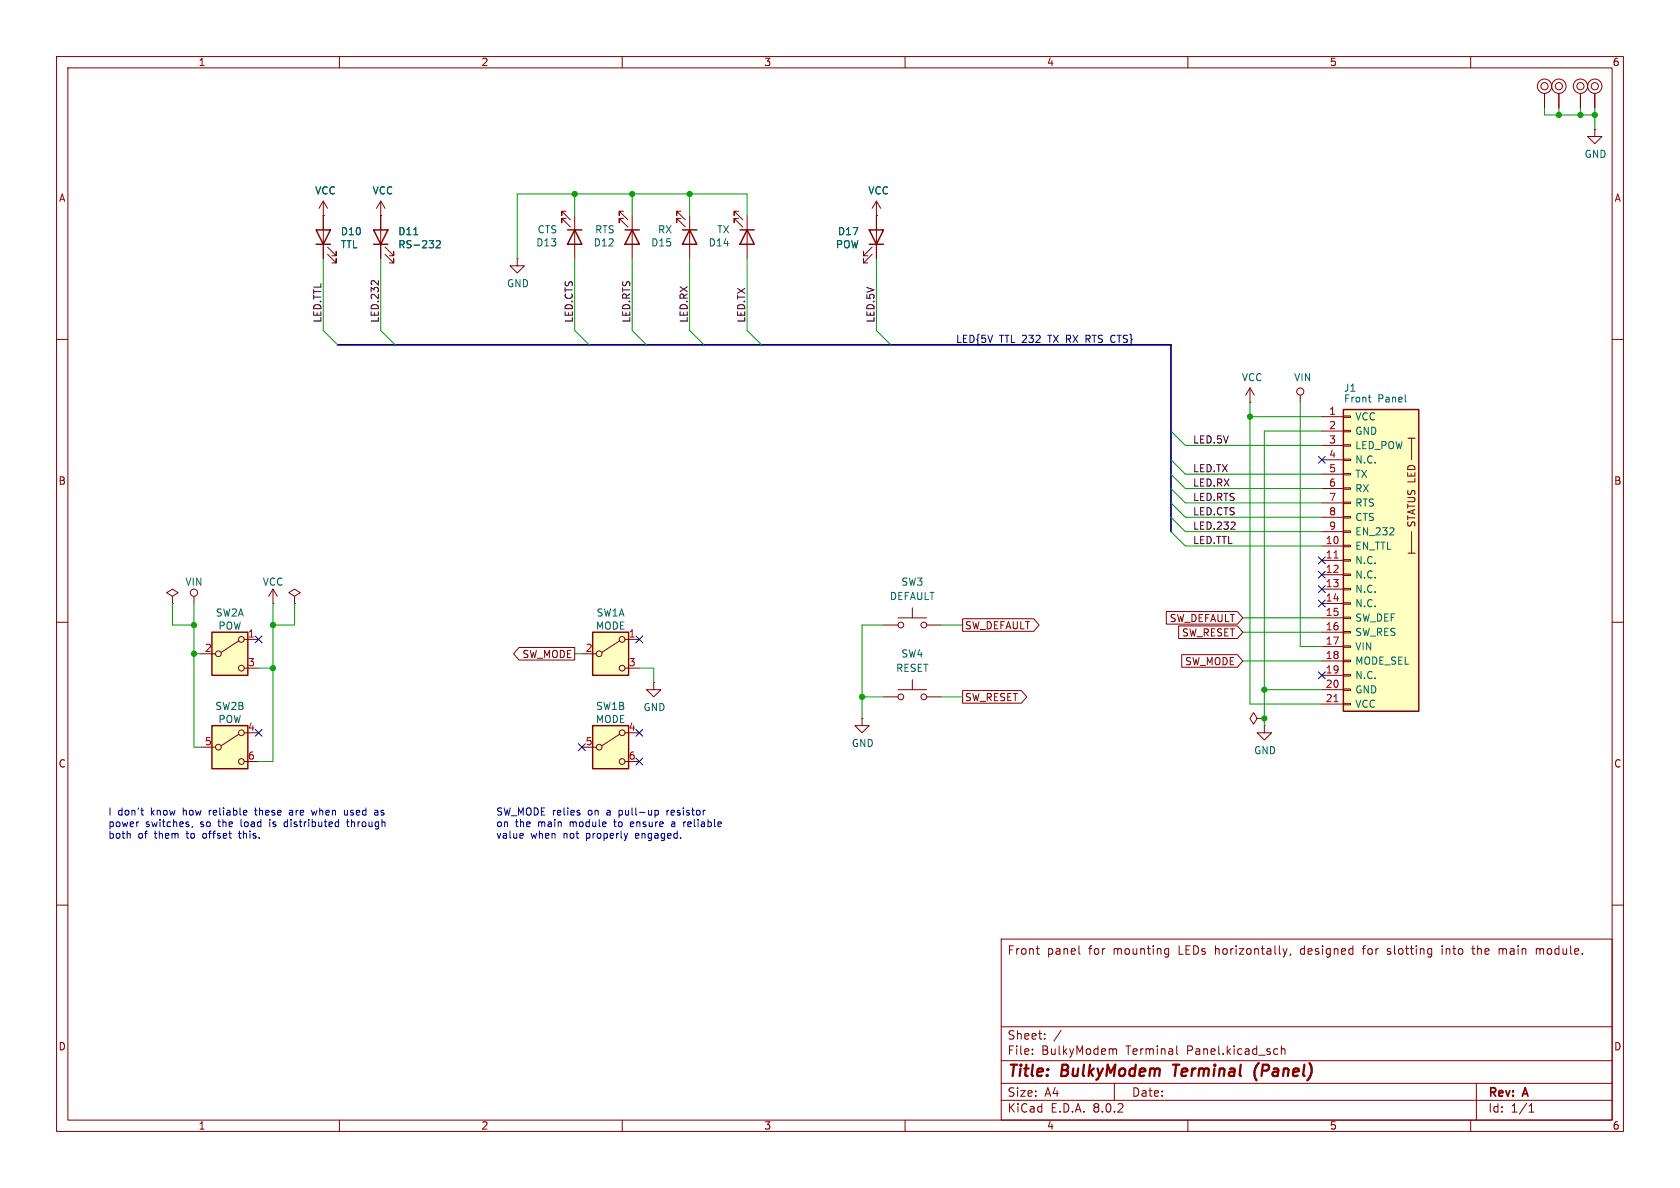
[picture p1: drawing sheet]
<svg xmlns="http://www.w3.org/2000/svg" width="297mm" height="210mm" viewBox="0 0 297 210" stroke-linecap="round" stroke-linejoin="round" font-family="sans-serif">
<g fill="none" stroke="#840000" stroke-width=".18">
<path d="M10 10h277v190h-277zM12 12h273v186h-273zM60 10v2M110 10v2M160 10v2M210 10v2M260 10v2M154.9 38.1h.1M154.9 35.6l-.7 1.2M154.9 35.6v2.5M154.9 35.6l.8 1.2M10 60h2"/>
<path d="M285 60h2M10 110h2M48.3 106.7h.1M48.3 104.1l-.8 1.3M48.3 104.1v2.6M48.3 104.1l.7 1.3M156.2 110.5h2.5M158.7 109.2h5.1M161.3 107.4v1.8M163.8 110.5h2.6M285 110h2M10 160h2"/>
<path d="M285 160h2M177 166h108v32h-108zM183.2 167.7h.5M183.5 168.6l.2 .1M190.7 168.5l.3 .2M206.2 167.7l.4 .1M206.6 168.6l-.4 .1M206.6 167.7v1.2l-.1 .2-.4 .1M226.8 167.7l.4 1M227.2 168.7l-.2 .4-.2 .1M227.5 167.7l-.3 1M228.2 168.6l-.2 .3"/>
<path d="M240.8 167.7h.6M245.2 168.6l.5 .1M245.5 167.7l-.3 .2 .3 .3M255 167.2v.1M255 167.7v1M260.2 167.7h.5M260.4 167.2v1.3l.3 .2M265 167.8l.5-.1 .2 .2M265.7 167.9v.8M265.7 167.8v.1M271.6 167.8l.4-.1 .2 .2M271.6 167.7v1"/>
<path d="M272.2 167.9v.8M272.5 167.7l-.3 .2M60 198v2M110 198v2M160 198v2M177 194.5h108M177 191.5h108M177 187.5h108M177 181.5h108M182.5 186.3v.1M182.5 185.5v.1M184.7 183.6v.1"/>
<path d="M184.7 182.8v.1M187.6 182.1l-1.3 2M196.7 185.6l.3-.2 .3 .1 .1 .9M197 191.5v3M208 184.9v1.3l.2 .2M210 198v2M225.7 185.4l.2 .1M225.9 186.3l-.2 .1M226.5 185.5l.2-.1 .4 .1 .1 .9M226.5 184.9v1.5M260 198v2M261 191.5v6.5"/>
<path d="M270.3 196.6h.9M270.3 195.5l.4-.4v1.5"/>
<circle cx="159.3" cy="110.5" r=".51"/>
<circle cx="163.3" cy="110.5" r=".51"/>
</g>
<path d="M207.4 188.2h1.1M207.9 188.2l-.2 2M222.5 187.9a2.35 2.35 0 0 0-.3 3.1" fill="none" stroke="#840000" stroke-width=".4"/>
<path d="M37.5 111.8h6.3v7.6h-6.3z" fill="#ffffc2"/>
<g fill="none" stroke="#840000" stroke-width=".18">
<path d="M57.1 38.1h.1M57.1 35.6l-.7 1.2M57.1 35.6v10.1M57.1 35.6l.8 1.2M67.3 38.1h.1M67.3 35.6l-.8 1.2M67.3 35.6v10.1M67.3 35.6l.8 1.2M154.9 38.1v7.6M57.9 45l1.5 1.5v-.8v.8h-.7M57.9 43.7l1.5 1.5v-.7v.7h-.7M68.1 45l1.5 1.5v-.8v.8h-.8"/>
<path d="M68.1 43.7l1.5 1.5v-.7v.7h-.8M154.2 45l-1.5 1.5v-.8v.8h.7M154.2 43.7l-1.5 1.5v-.7v.7h.7M35.6 115.6h2.5M42.2 113.3l-3.1 2M43.2 113h2.5M43.2 118.1h2.5M222.2 127l-.6-1-.6 1 .6 1 .6-1h1.3M223.5 128.3v1.2h1.3l-1.3 1.3-1.3-1.3h1.3M223.5 128.3h.1M223.5 127h.1"/>
<circle cx="38.6" cy="115.6" r=".51"/>
<circle cx="42.7" cy="113" r=".51"/>
<circle cx="42.7" cy="118.1" r=".51"/>
</g>
<path d="M55.9 40.6h2.5l-1.3 2.6zM55.9 43.2h2.5M66 40.6h2.6l-1.3 2.6zM66 43.2h2.6M153.7 40.6h2.5l-1.3 2.6zM153.7 43.2h2.5M37.5 111.8h6.3v7.6h-6.3z" fill="none" stroke="#840000" stroke-width=".25"/>
<path d="M73.1 41.5h.8M77.1 42.7l.5-.2 .3 .4-.8 .9h.8" fill="none" stroke="#006464" stroke-width=".18"/>
<path d="M237.5 72.4h13.3v53.3h-13.3z" fill="#ffffc2"/>
<g fill="none" stroke="#840000" stroke-width=".18">
<path d="M273 16.5v2.6M120.4 37.3h-.8v.8v-.8l1.6 1.6M120.4 38.6h-.8v.8v-.8l1.6 1.5M121.9 38.1v7.6M130.6 37.3h-.8v.8v-.8l1.5 1.6M130.6 38.6h-.8v.8v-.8l1.5 1.5M132.1 38.1v7.6M281.9 22.9v1.2h1.3l-1.3 1.3-1.2-1.3h1.2M281.9 22.9h.1M221 71.1h.1M221 68.6l-.8 1.3M221 68.6v2.5"/>
<path d="M221 68.6l.7 1.3M229.9 69.9v1.2M233.7 73.7h3.8M233.7 76.2h3.8M233.7 78.7h3.8M237.5 78.6h1.3v.3h-1.3zM237.5 76.1h1.3v.2h-1.3zM237.5 73.5h1.3v.3h-1.3zM248.9 77.5h1.3M249.6 77.5v3.8M233.7 96.5h3.8M233.7 99.1h3.8"/>
<path d="M233.7 81.3h3.8M233.7 83.8h3.8M233.7 86.4h3.8M233.7 88.9h3.8M233.7 91.4h3.8M233.7 94h3.8M237.5 98.9h1.3v.3h-1.3zM237.5 96.4h1.3v.2h-1.3zM237.5 93.9h1.3v.2h-1.3zM237.5 91.3h1.3v.3h-1.3zM237.5 88.8h1.3v.2h-1.3zM237.5 86.2h1.3v.3h-1.3z"/>
<path d="M237.5 83.7h1.3v.2h-1.3zM237.5 81.2h1.3v.2h-1.3zM248.9 97.8h1.3M249.6 94v3.8M30.5 105.4l1-.6-1-.7-1 .7 1 .6v1.3M30.5 106.7h.1M34.3 105.4v1.3M233.7 101.6h3.8M233.7 104.1h3.8M233.7 106.7h3.8M233.7 109.2h3.8M233.7 111.8h3.8"/>
<path d="M233.7 114.3h3.8M233.7 116.8h3.8M233.7 119.4h3.8M237.5 119.3h1.3v.2h-1.3zM237.5 116.7h1.3v.3h-1.3zM237.5 114.2h1.3v.2h-1.3zM237.5 111.6h1.3v.3h-1.3zM237.5 109.1h1.3v.2h-1.3zM237.5 106.6h1.3v.2h-1.3zM237.5 104h1.3v.3h-1.3zM237.5 101.5h1.3v.2h-1.3zM233.7 121.9h3.8"/>
<path d="M233.7 124.5h3.8M237.5 124.3h1.3v.3h-1.3zM237.5 121.8h1.3v.2h-1.3z"/>
<circle cx="273" cy="15.2" r=".63"/>
<circle cx="273.1" cy="15.2" r="1.27"/>
<circle cx="229.9" cy="69.2" r=".63"/>
<circle cx="34.3" cy="104.8" r=".63"/>
</g>
<path d="M120.6 40.6h2.6M121.9 40.6l1.3 2.6h-2.6zM130.8 40.6h2.5M132.1 40.6l1.2 2.6h-2.5zM237.5 72.4h13.3v53.3h-13.3z" fill="none" stroke="#840000" stroke-width=".25"/>
<path d="M235.8 98.6h.8M235.8 124h.8" fill="none" stroke="#a90000" stroke-width=".18"/>
<path d="M241.9 70.2h.5M242.1 71l.3 .1M248.5 71l.1 .1M245.6 94.6h.8M246.4 93.4v.4" fill="none" stroke="#006464" stroke-width=".18"/>
<path d="M104.8 128.3h6.3v7.6h-6.3z" fill="#ffffc2"/>
<g fill="none" stroke="#840000" stroke-width=".18">
<path d="M275.6 16.5v2.6M279.4 16.5v2.6M281.9 16.5v2.6M91.4 45.7v1.3h1.3l-1.3 1.3-1.2-1.3h1.2M91.4 45.7h.1M52.1 105.4l1-.6-1-.7-1 .7 1 .6v1.3M52.1 106.7h.1M102.9 132.1h2.5M109.5 129.8l-3.1 2M110.5 129.5h2.5M110.5 134.6h2.5M152.4 127v1.3h1.3l-1.3 1.2-1.3-1.2h1.3"/>
<path d="M152.4 127h.1M156.2 123.2h2.5M158.7 121.9h5.1M161.3 120.1v1.8M163.8 123.2h2.6"/>
<circle cx="275.6" cy="15.2" r=".63"/>
<circle cx="275.6" cy="15.2" r="1.27"/>
<circle cx="279.4" cy="15.2" r=".63"/>
<circle cx="279.4" cy="15.2" r="1.27"/>
<circle cx="281.9" cy="15.2" r=".63"/>
<circle cx="281.9" cy="15.2" r="1.27"/>
<circle cx="105.9" cy="132.1" r=".51"/>
<circle cx="110" cy="134.6" r=".51"/>
<circle cx="110" cy="129.5" r=".51"/>
<circle cx="159.3" cy="123.2" r=".51"/>
<circle cx="163.3" cy="123.2" r=".51"/>
</g>
<path d="M104.8 128.3h6.3v7.6h-6.3z" fill="none" stroke="#840000" stroke-width=".25"/>
<path d="M37.5 128.3h6.3v7.6h-6.3z" fill="#ffffc2"/>
<g fill="none" stroke="#840000" stroke-width=".18">
<path d="M35.6 132.1h2.5M42.2 129.8l-3.1 2M43.2 129.5h2.5M43.2 134.6h2.5M115.6 120.7v1.2h1.2l-1.2 1.3-1.3-1.3h1.3M115.6 120.7h.1"/>
<circle cx="38.6" cy="132.1" r=".51"/>
<circle cx="42.7" cy="129.5" r=".51"/>
<circle cx="42.7" cy="134.6" r=".51"/>
</g>
<path d="M37.5 128.3h6.3v7.6h-6.3z" fill="none" stroke="#840000" stroke-width=".25"/>
<path d="M104.8 111.8h6.3v7.6h-6.3z" fill="#ffffc2"/>
<g fill="none" stroke="#840000" stroke-width=".18">
<path d="M273 16.5v2.6M275.6 16.5v2.6M279.4 16.5v2.6M281.9 16.5v2.6M57.1 38.1h.1M57.1 38.1v2.5M67.3 38.1h.1M67.3 38.1v2.5M100.1 37.3h-.8v.8v-.8l1.5 1.6M100.1 38.6h-.8v.8v-.8l1.5 1.5M101.6 38.1v7.6M110.2 37.3h-.7v.8v-.8l1.5 1.6"/>
<path d="M110.2 38.6h-.7v.8v-.8l1.5 1.5M111.8 38.1v7.6M154.9 38.1h.1M154.9 38.1v2.5M57.1 43.2v2.5M67.3 43.2v2.5M154.9 43.2v2.5M91.8 114.5h9.8v2.2h-9.8l-1-1.1zM102.9 115.6h2.5M109.5 113.3l-3.1 2M110.5 113h2.5M110.5 118.1h2.5"/>
<path d="M170.2 109.4h12.5l1 1.1-1 1.1h-12.5zM206.2 108.1h12.6l.9 1.1-.9 1.1h-12.6zM208.4 110.6h10.4l.9 1.2-.9 1.1h-10.4zM208.9 115.7h9.9l.9 1.1-.9 1.2h-9.9zM170.2 122.1h10.4l.9 1.1-.9 1.1h-10.4z"/>
<circle cx="105.9" cy="115.6" r=".51"/>
<circle cx="110" cy="118.1" r=".51"/>
<circle cx="110" cy="113" r=".51"/>
</g>
<path d="M100.3 40.6h2.6M101.6 40.6l1.3 2.6h-2.6zM110.5 40.6h2.5M111.8 40.6l1.2 2.6h-2.5zM104.8 111.8h6.3v7.6h-6.3z" fill="none" stroke="#840000" stroke-width=".25"/>
<path d="M66.9 49.6v.8l-.7-.7-.3-.1-.3 .3M218.1 92.3l.3 .2-.1 .3-.7 .8h.8" fill="none" stroke="#0f0f0f" stroke-width=".18"/>
<g fill="none" stroke="#0000c2" stroke-width=".18">
<path d="M23 147.4v.8M24.4 145.3h.1M24.9 143.2h.5M25.1 144l.3 .1M34 146.1l-.1 .2M42.1 147.3h.5M42.3 146.9l.1 1.2M45 143.2h.5M45.2 142.8v1.2M47.7 144.9v.1M47.7 145.3v.8M50.7 145.3h-.3l-.2 .2 .1 .5 .4 .1"/>
<path d="M51.6 143.2l-.4 .1M51.6 143.6h-.3l-.2 .2 .1 .2 .4 .1M55.1 143.2l.2 .9 .3-.6 .2 .6M59.7 145.3h.2M59.9 144.9v1.2M59.9 146.1h-.2M61.2 145.3h.5M61.4 144l-.2 .1-.3-.1M61.4 143.2v.9M61.4 144.9v1.1l.3 .1M66.4 143.2l.3 .1 .1 .8M66.8 144l-.4 .1"/>
<path d="M66.8 143.5l-.4 .1M92.3 147.3l.2 .3-.6 .2M92.4 148.1l-.1 .1M102.4 143.7l.1 .1-.1 .3M102.4 143.2l.1 .1M111 147.3l-.3 .9M111.6 145.3l-.2 .2v.5l.2 .1M112 145.6l-.6 .1M115.8 143.3l.4-.1 .2 .3-.1 .5h-.5M115.8 143.2v1.3M117.9 143.2v.9M118.1 143.2l-.2 .3"/>
<path d="M119.1 145.3h-.3M119.2 145.6h-.3l-.2 .2 .1 .3h.4M121.1 145.3h.1"/>
</g>
<path d="M59.7 61h147.3v33" fill="none" stroke="#000084" stroke-width=".3"/>
<g fill="none" stroke="#009600" stroke-width=".18">
<path d="M273 19.1v1.2h8.9M275.6 19.1v1.2M279.4 19.1v1.2M281.9 19.1v3.8M101.6 34.3v3.8M111.8 34.3v3.8M121.9 34.3v3.8M132.1 38.1v-3.8h-40.7v11.4M57.1 45.7v12.7l2.6 2.6M67.3 45.7v12.7l2.5 2.6M101.6 45.7v12.7l2.5 2.6M111.8 45.7v12.7l2.5 2.6"/>
<path d="M121.9 45.7v12.7l2.6 2.6M132.1 45.7v12.7l2.5 2.6M154.9 45.7v12.7l2.6 2.6M207 76.2l2.5 2.5h24.2M221 71.1v53.4h12.7M221 73.7h12.7M229.9 71.1v43.2h3.8M233.7 76.2h-10.2v52.1M207 94l2.5 2.5h24.2M207 81.3l2.5 2.5h24.2M207 86.4l2.5 2.5h24.2M207 83.8l2.5 2.6h24.2"/>
<path d="M207 88.9l2.5 2.5h24.2M207 91.4l2.5 2.6h24.2M30.5 106.7v3.8h3.8M34.3 106.7v25.4h1.3M34.3 115.6h1.3M45.7 118.1h2.6M48.3 106.7v27.9h-2.6M52.1 106.7v3.8h-3.8M101.6 115.6h1.3M113 118.1h2.6v2.6M156.2 110.5h-3.8v16.5M166.4 110.5h3.8"/>
<path d="M219.7 111.8h14M219.7 116.8h14M219.7 109.2h14M152.4 123.2h3.8M166.4 123.2h3.8M223.5 121.9h10.2"/>
</g>
<g fill="none" stroke="#000084" stroke-width=".18">
<path d="M233.1 98.5l1.2 1.2M233.1 80.7l1.2 1.2M234.3 98.5l-1.2 1.2M234.3 80.7l-1.2 1.2M45.1 112.4l1.2 1.2M46.3 112.4l-1.2 1.2M112.4 112.4l1.2 1.2M113.6 112.4l-1.2 1.2M233.1 103.5l1.2 1.2M233.1 101l1.2 1.2M233.1 118.8l1.2 1.2M233.1 106.1l1.2 1.2"/>
<path d="M234.3 103.5l-1.2 1.2M234.3 101l-1.2 1.2M234.3 118.8l-1.2 1.2M234.3 106.1l-1.2 1.2M45.1 128.9l1.2 1.2M46.3 128.9l-1.2 1.2M102.3 131.5l1.2 1.2M103.5 131.5l-1.2 1.2M112.4 134l1.2 1.2M112.4 128.9l1.2 1.2M113.6 134l-1.2 1.2M113.6 128.9l-1.2 1.2"/>
</g>
<path d="M73.1 41.5h.8M77.1 42.7l.5-.2 .3 .4-.8 .9h.8" fill="none" stroke="#006464" stroke-width=".18"/>
<g fill="#009600" stroke="#009600" stroke-width=".18">
<circle cx="223.5" cy="121.9" r=".46"/>
<circle cx="223.5" cy="127" r=".46"/>
<circle cx="48.3" cy="118.1" r=".46"/>
<circle cx="48.3" cy="110.5" r=".46"/>
<circle cx="34.3" cy="110.5" r=".46"/>
<circle cx="34.3" cy="115.6" r=".46"/>
<circle cx="221" cy="73.7" r=".46"/>
<circle cx="275.6" cy="20.3" r=".46"/>
<circle cx="281.9" cy="20.3" r=".46"/>
<circle cx="279.4" cy="20.3" r=".46"/>
<circle cx="111.8" cy="34.3" r=".46"/>
<circle cx="121.9" cy="34.3" r=".46"/>
<circle cx="101.6" cy="34.3" r=".46"/>
<circle cx="152.4" cy="123.2" r=".46"/>
</g>
<g font-size="2.8" fill="#840000">
<text x="178" y="190.9">Title:</text>
<text x="187.7" y="190.9">BulkyModem</text>
<text x="208.3" y="190.9">Terminal</text>
<text x="223.4" y="190.9">(Panel)</text>
</g>
<g font-size="2.1" fill="#840000">
<text x="178" y="169">Front</text>
<text x="185.1" y="169">panel</text>
<text x="192.5" y="169">for</text>
<text x="197" y="169">mounting</text>
<text x="208.6" y="169">LEDs</text>
<text x="215.2" y="169">horizontally,</text>
<text x="230.4" y="169">designed</text>
<text x="241.7" y="169">for</text>
<text x="246.1" y="169">slotting</text>
<text x="255.9" y="169">into</text>
<text x="261.5" y="169">the</text>
<text x="266.3" y="169">main</text>
<text x="273" y="169">module.</text>
<text x="178" y="184">Sheet:</text>
<text x="178" y="186.7">File:</text>
<text x="184.1" y="186.7">BulkyModem</text>
<text x="199.1" y="186.7">Terminal</text>
<text x="210" y="186.7">Panel.kicad_sch</text>
<text x="178" y="196.9">KiCad</text>
<text x="178" y="194.1">Size:</text>
<text x="184.7" y="194.1">A4</text>
<text x="185.7" y="196.9">E.D.A.</text>
<text x="193.3" y="196.9">8.0.2</text>
<text x="200" y="194.1">Date:</text>
<text x="263" y="194.3">Rev:</text>
<text x="263" y="196.9">Id:</text>
<text x="267.1" y="196.9">1/1</text>
<text x="269.4" y="194.3">A</text>
</g>
<g font-size="1.8" fill="#840000">
<text x="35" y="11.9">1</text>
<text x="85" y="11.9">2</text>
<text x="135" y="11.9">3</text>
<text x="185" y="11.9">4</text>
<text x="235" y="11.9">5</text>
<text x="285" y="11.9">6</text>
<text x="10.3" y="35.9">A</text>
<text x="285.3" y="35.9">A</text>
<text x="10.3" y="85.9">B</text>
<text x="285.3" y="85.9">B</text>
<text x="250.4" y="93.3" transform="rotate(-90 250.4 93.3)">STATUS LED</text>
<text x="170.5" y="111.4">SW_DEFAULT</text>
<text x="206.7" y="110.2">SW_DEFAULT</text>
<text x="208.9" y="112.7">SW_RESET</text>
<text x="92.3" y="116.5">SW_MODE</text>
<text x="209.4" y="117.8">SW_MODE</text>
<text x="170.5" y="124.1">SW_RESET</text>
<text x="10.3" y="135.9">C</text>
<text x="285.3" y="135.9">C</text>
<text x="10.3" y="185.9">D</text>
<text x="285.3" y="185.9">D</text>
<text x="35" y="199.9">1</text>
<text x="85" y="199.9">2</text>
<text x="135" y="199.9">3</text>
<text x="185" y="199.9">4</text>
<text x="235" y="199.9">5</text>
<text x="285" y="199.9">6</text>
</g>
<g font-size="1.8" fill="#006464">
<text x="280" y="28.1">GND</text>
<text x="55.6" y="34.6">VCC</text>
<text x="65.8" y="34.6">VCC</text>
<text x="153.4" y="34.6">VCC</text>
<text x="60.2" y="41.8">D10</text>
<text x="70.3" y="41.8">D11</text>
<text x="94.9" y="41.5">CTS</text>
<text x="105.1" y="41.5">RTS</text>
<text x="116.2" y="41.5">RX</text>
<text x="126.7" y="41.5">TX</text>
<text x="148" y="41.8">D17</text>
<text x="60.2" y="44.1">TTL</text>
<text x="70.3" y="44.1">RS-232</text>
<text x="94.7" y="43.8">D13</text>
<text x="104.9" y="43.8">D12</text>
<text x="115" y="43.8">D15</text>
<text x="125.2" y="43.8">D14</text>
<text x="147.7" y="44.1">POW</text>
<text x="89.5" y="51">GND</text>
<text x="219.4" y="67.6">VCC</text>
<text x="228.7" y="67.6">VIN</text>
<text x="237.5" y="69.4">J1</text>
<text x="237.5" y="71.3">Front</text>
<text x="243.6" y="71.3">Panel</text>
<text x="239.5" y="74.5">VCC</text>
<text x="239.5" y="77.1">GND</text>
<text x="239.5" y="79.6">LED_POW</text>
<text x="239.5" y="82.1">N.C.</text>
<text x="239.5" y="84.7">TX</text>
<text x="239.5" y="87.2">RX</text>
<text x="239.5" y="89.8">RTS</text>
<text x="239.5" y="92.3">CTS</text>
<text x="239.5" y="94.8">EN_232</text>
<text x="239.5" y="97.4">EN_TTL</text>
<text x="239.5" y="99.9">N.C.</text>
<text x="32.7" y="103.7">VIN</text>
<text x="46.3" y="103.7">VCC</text>
<text x="157.2" y="106.3">DEFAULT</text>
<text x="159.3" y="103.7">SW3</text>
<text x="239.5" y="102.5">N.C.</text>
<text x="239.5" y="105">N.C.</text>
<text x="239.5" y="107.5">N.C.</text>
<text x="38.1" y="109.2">SW2A</text>
<text x="38.5" y="111.5">POW</text>
<text x="105.2" y="111.5">MODE</text>
<text x="105.4" y="109.2">SW1A</text>
<text x="239.5" y="110.1">SW_DEF</text>
<text x="239.5" y="112.6">SW_RES</text>
<text x="158.3" y="119">RESET</text>
<text x="159.3" y="116.4">SW4</text>
<text x="239.5" y="115.2">VIN</text>
<text x="239.5" y="117.7">MODE_SEL</text>
<text x="38" y="125.7">SW2B</text>
<text x="105.3" y="125.7">SW1B</text>
<text x="113.7" y="125.9">GND</text>
<text x="239.5" y="120.2">N.C.</text>
<text x="239.5" y="122.8">GND</text>
<text x="239.5" y="125.3">VCC</text>
<text x="38.5" y="128">POW</text>
<text x="105.2" y="128">MODE</text>
<text x="150.5" y="132.3">GND</text>
<text x="221.6" y="133.5">GND</text>
</g>
<g font-size="1.8" fill="#0f0f0f">
<text x="56.9" y="57.2" transform="rotate(-90 56.9 57.2)">LED.TTL</text>
<text x="67" y="57.2" transform="rotate(-90 67 57.2)">LED.232</text>
<text x="101.3" y="57.2" transform="rotate(-90 101.3 57.2)">LED.CTS</text>
<text x="111.5" y="57.2" transform="rotate(-90 111.5 57.2)">LED.RTS</text>
<text x="121.7" y="57.2" transform="rotate(-90 121.7 57.2)">LED.RX</text>
<text x="131.8" y="57.2" transform="rotate(-90 131.8 57.2)">LED.TX</text>
<text x="154.7" y="57.2" transform="rotate(-90 154.7 57.2)">LED.5V</text>
<text x="210.8" y="83.6">LED.TX</text>
<text x="210.8" y="78.5">LED.5V</text>
<text x="210.8" y="88.6">LED.RTS</text>
<text x="210.8" y="86.1">LED.RX</text>
<text x="210.8" y="93.7">LED.232</text>
<text x="210.8" y="91.2">LED.CTS</text>
<text x="210.8" y="96.3">LED.TTL</text>
</g>
<g font-size="1.8" fill="#000084">
<text x="168.9" y="60.7">LED{5V</text>
<text x="176.7" y="60.7">TTL 232</text>
<text x="185.6" y="60.7">TX RX RTS CTS}</text>
</g>
<g font-size="1.8" fill="#a90000">
<text x="234.9" y="73.4">1</text>
<text x="234.9" y="75.9">2</text>
<text x="234.9" y="78.5">3</text>
<text x="234.9" y="81">4</text>
<text x="234.9" y="83.6">5</text>
<text x="234.9" y="86.1">6</text>
<text x="234.9" y="88.6">7</text>
<text x="234.9" y="91.2">8</text>
<text x="234.9" y="93.7">9</text>
<text x="234.3" y="96.3">10</text>
<text x="234.3" y="98.8">11</text>
<text x="234.3" y="101.3">12</text>
<text x="234.3" y="103.9">13</text>
<text x="234.3" y="106.4">14</text>
<text x="43.7" y="112.8">1</text>
<text x="111.1" y="112.8">1</text>
<text x="234.3" y="109">15</text>
<text x="234.3" y="111.5">16</text>
<text x="36.1" y="115.3">2</text>
<text x="43.7" y="117.9">3</text>
<text x="103.4" y="115.3">2</text>
<text x="111.1" y="117.9">3</text>
<text x="234.3" y="114">17</text>
<text x="234.3" y="116.6">18</text>
<text x="234.3" y="119.1">19</text>
<text x="234.3" y="121.7">20</text>
<text x="234.3" y="124.2">21</text>
<text x="36.1" y="131.8">5</text>
<text x="43.7" y="129.3">4</text>
<text x="103.4" y="131.8">5</text>
<text x="111.1" y="129.3">4</text>
<text x="43.7" y="134.4">6</text>
<text x="111.1" y="134.4">6</text>
</g>
<g font-size="1.8" fill="#0000c2">
<text x="19" y="144.3">I</text>
<text x="19" y="146.3">power</text>
<text x="19" y="148.3">both</text>
<text x="20.8" y="144.3">don't</text>
<text x="24.4" y="148.3">of</text>
<text x="25.7" y="146.3">switches,</text>
<text x="26.8" y="144.3">know</text>
<text x="27.4" y="148.3">them</text>
<text x="32.6" y="144.3">how</text>
<text x="33.3" y="148.3">to</text>
<text x="35.5" y="146.3">so</text>
<text x="36.3" y="148.3">offset</text>
<text x="37.4" y="144.3">reliable</text>
<text x="38.9" y="146.3">the</text>
<text x="42.9" y="148.3">this.</text>
<text x="43" y="146.3">load</text>
<text x="45.8" y="144.3">these</text>
<text x="48.3" y="146.3">is</text>
<text x="51.1" y="146.3">distributed</text>
<text x="52" y="144.3">are</text>
<text x="56.2" y="144.3">when</text>
<text x="62.1" y="144.3">used</text>
<text x="62.4" y="146.3">through</text>
<text x="67.7" y="144.3">as</text>
<text x="87.6" y="144.3">SW_MODE relies</text>
<text x="87.6" y="146.3">on</text>
<text x="87.6" y="148.3">value</text>
<text x="91.1" y="146.3">the</text>
<text x="93.8" y="148.3">when</text>
<text x="95.2" y="146.3">main</text>
<text x="99.7" y="148.3">not</text>
<text x="101" y="146.3">module</text>
<text x="103.9" y="148.3">properly</text>
<text x="104.1" y="144.3">on</text>
<text x="107.5" y="144.3">a</text>
<text x="109.1" y="146.3">to</text>
<text x="109.9" y="144.3">pull-up</text>
<text x="112.1" y="146.3">ensure</text>
<text x="112.8" y="148.3">engaged.</text>
<text x="118.5" y="144.3">resistor</text>
<text x="119.6" y="146.3">a</text>
<text x="121.9" y="146.3">reliable</text>
</g>
</svg>
